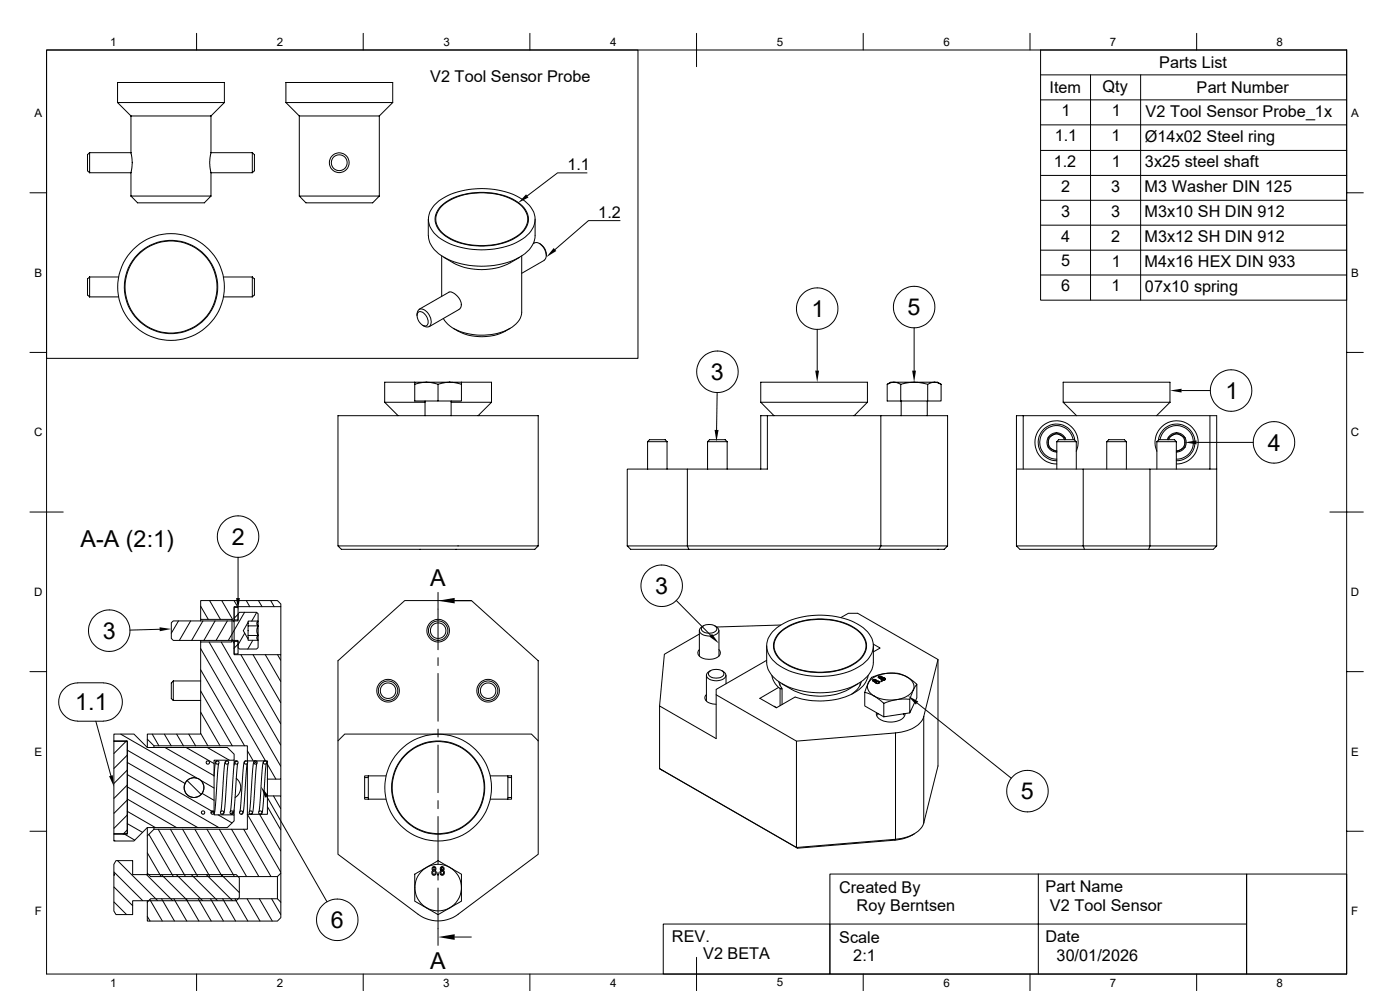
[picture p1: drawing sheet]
<svg xmlns="http://www.w3.org/2000/svg" width="420mm" height="297mm" viewBox="0 0 420 297" stroke-linecap="round" stroke-linejoin="round" font-family="sans-serif">
<g fill="none" stroke="#000" stroke-width=".3">
<path d="M14 15h177.4v92.4h-177.4zM14 15h390v276.9h-390zM59 10v5M109 10v5M159 10v5M209 10v10M259 10v5M309 10v5M359 10v5M404 15h-91.8v75h91.8M35.3 30.7h32M39.3 34.8h24"/>
<path d="M39.3 34.8v11M63.3 34.8v11M67.3 30.7v-6h-32v6l4 4.1M67.3 30.7l-4 4.1M85.8 30.7h32M89.8 34.8h24M89.8 34.8v24M113.8 34.8v24M117.8 30.7v-6h-32v6l4 4.1M117.8 30.7l-4 4.1M312.2 22.4h91.8M312.2 29.9h91.8"/>
<path d="M312.2 37.4h91.8M327.2 22.4v67.6M342.2 22.4v67.6M9 57.8h5M26.9 45.8v6M26.9 45.8l-.7 .6v4.8l.7 .6M26.9 45.8h12.4M26.9 51.8h12.4M39.3 58.8h24M39.3 58.8l2 2h20l2-2M39.3 45.8l.4 2.5-.4 3.5M39.3 51.8v7"/>
<path d="M63.3 45.8l-.4 2.5 .4 3.5M63.3 51.8v7M63.3 45.8h12.4M75.7 45.8v6M75.7 45.8l.6 .6v4.8l-.6 .6h-12.4M89.8 58.8h24M89.8 58.8l2 2h20l2-2M176.1 51.8h-8.8l-9.1 6.9M312.2 45.1h91.8M312.2 52.6h91.8M404 57.8h5M128.5 65.7v4.9"/>
<path d="M130.3 61.5a20 20 0 0 1 15.5-4.9 19.2 19.2 0 0 1 13 4.9 6 6 0 0 1-.6 9 22.4 22.4 0 0 1-17.4 4.1 16.5 16.5 0 0 1-11-5.4 5.8 5.8 0 0 1 .5-7.7zM132.3 61.8a18.3 18.3 0 0 1 14-4.1 15.4 15.4 0 0 1 11 4.7 5.3 5.3 0 0 1-1.2 7.8 20.3 20.3 0 0 1-15.7 3.2 13.3 13.3 0 0 1-9.1-5 5.1 5.1 0 0 1 1-6.6zM132.5 61.8a19.1 19.1 0 0 1 16-3.7 13.5 13.5 0 0 1 9 5 5.4 5.4 0 0 1-2.2 7.6 20.7 20.7 0 0 1-22.2-.6 5.3 5.3 0 0 1-.6-8.3zM132.5 76.7v12.1M133.1 77.1a19.7 19.7 0 0 0 7.3 3.3 19.3 19.3 0 0 0 12.6-1.6M155.9 77.1l-2.9 1.7M156.5 76.7v16.9a6.6 6.6 0 0 1-4.5 5.3 18.2 18.2 0 0 1-17.1-1.2l-1.9-2.2M160 73a1.91 1.91 0 0 1 2.6 .7 3.2 3.2 0 0 1 .6 4.3l-6.7 3.9M160.5 65.7v4.9a8.4 8.4 0 0 1-5.6 7 25 25 0 0 1-22.5-1 7.7 7.7 0 0 1-3.9-6M161.8 72.9l.4 .3M162.2 73.2a3.7 3.7 0 0 1 1.7 3M163.9 76.2v.4"/>
<path d="M186 66.1h-9.5l-10 8.7M312.2 60h91.8M312.2 67.5h91.8M312.2 75h91.8M26.9 83v6M26.9 83l-.7 .6v4.8l.7 .6M26.9 83h8.7M26.9 89h8.7M67 83h8.7M75.7 83v6M75.7 83l.6 .6v4.8l-.6 .6h-8.7M125.1 94.1v.5"/>
<path d="M125.1 94.1a1.34 1.34 0 0 1 .7-1.4 1.34 1.34 0 0 1 1.6 .2 3.7 3.7 0 0 1 1.5 4.8l-.9 .3-1.2-.5M125.4 93.7a1.61 1.61 0 0 1 2.3 .8 2.08 2.08 0 0 1 0 3.2 3 3 0 0 1-2.3-4zM125.7 92.7l9.3-5.2 1.3 .5 1.6 1.7 .4 .9 .1 1.1-.5 .9-9.2 5.3M136 98.4a15.9 15.9 0 0 0 15.6 .8M153 98.4l-1.4 .8M245.2 98.7v12.4M274.2 98.3v12.8M312.2 82.4h91.8M9 105.6h5M124.4 114.6h10.5M124.4 114.6v.6l3.3-.6h1.5l2.2 .6M124.4 114.6h-9v6l4 4"/>
<path d="M134.9 114.6h3.5M134.9 114.6l-3.5 .6v5h-7v-5M134.9 114.6l3.5 .6v-.6M138.4 115.2v5h-7M138.4 114.6h9v6M215.1 117.7l-.1 11.2M266.1 115.2a4.4 4.4 0 0 1 3.4-.6h10.8a2.21 2.21 0 0 1 2 .6M270.2 115.2l3.8-.6 3 .3a4.3 4.3 0 0 0 3.1-.3h.9l1.3 .6M270.2 115.2v5h8.1v-5M270.2 115.2l-1.9-.6h-.8l-1.4 .6v5h4.1M282.3 115.2v5h-4M354.5 117.1h8.6"/>
<path d="M404 105.6h5M115.4 120.6h12.1M127.5 120.2v4.4M135.3 120.6h12.1M135.3 120.2v4.4M147.4 120.6l-4 4M194.3 132.4h5.8M194.3 132.4l.6-.6h4.7l.5 .6M194.3 132.4v8.2M200.1 132.4v8.2M212.3 132.4h5.8M212.3 132.4l.6-.6h4.7l.5 .6"/>
<path d="M212.3 132.4v8.2M218.1 132.4v8.2M228.2 120.6h32M230.2 124.6v16h-24v23h58l-.5 1M260.2 120.6v-6h-32v6l4 4M260.2 120.6l-4 4M264.2 124.6v39h20.1M270.3 120.2v4.4M278.2 120.2v4.4M307 124.6v16M314.7 130.7l.8-.6 1.4-.4-1.6 .9a1.55 1.55 0 0 0-.8 2.2v.2a1.47 1.47 0 0 0 1.3 1.8l1.2 .7a2.88 2.88 0 0 1-2.6-1.7 2.88 2.88 0 0 1 .3-3.1zM316.9 129.7l1.5 .4 1 1"/>
<path d="M316.9 129.7l2.5 1.4M317 132.4h5.9M317 132.4l.6-.6h4.7l.6 .6M317 132.4v8.2M318.2 130.4l.5 .4 .6 1M318.2 130.4a2.5 2.5 0 0 0-3.7 1.6 2.5 2.5 0 0 0 2.5 3.1M318.9 120.6h32.1M319.4 131.1l.3 .7M319.4 131.1v.7M321.9 131.8a5 5 0 0 0-5.5-4.2 5 5 0 0 0-4.5 5.3 5 5 0 0 0 5.1 4.7M322.4 131.9a5.5 5.5 0 0 0-5.9-4.8 5.5 5.5 0 0 0-5 5.8 5.5 5.5 0 0 0 5.5 5.2M322.9 135.3a6.5 6.5 0 0 0-4.1-9 6.5 6.5 0 0 0-8.3 5.4 6.5 6.5 0 0 0 6.5 7.4"/>
<path d="M322.9 132.4v8.2M332 132.4h5.9M332 132.4l.6-.6h4.7l.6 .6M332 132.4v8.2M337.9 132.4v8.2M347 132.4h5.9M347 132.4l.6-.6h4.7l.6 .6M347 132.4v8.2M347 135.3a6.5 6.5 0 0 1 4.2-9 6.5 6.5 0 0 1 8.2 5.4 6.5 6.5 0 0 1-6.5 7.4M347.5 131.9a5.5 5.5 0 0 1 6-4.8 5.5 5.5 0 0 1 5 5.8 5.5 5.5 0 0 1-5.6 5.2M348 131.8a5 5 0 0 1 5.5-4.2 5 5 0 0 1 4.5 5.3 5 5 0 0 1-5.1 4.7M350.6 131.8a2.5 2.5 0 0 1 2.9-1.6 2.5 2.5 0 0 1 1.9 2.7 2.5 2.5 0 0 1-2.5 2.2"/>
<path d="M351 120.6v-6h-32.1v6l4.1 4M351 120.6l-4 4M352.9 132.4v8.2M352.9 135.5l2.6-1.5a2.89 2.89 0 0 1-2.6 1.5zM353 129.7l2.5 1.4M353 129.7l-1.6 .9a.95 .95 0 0 0-.9 1.2M353 129.7a2.83 2.83 0 0 0-2.8 2.1M353 129.7l1.4 .4 1.1 1M355.5 131.1v2.9M355.5 131.1l.4 1.5-.4 1.4M358.9 132.6h17.1M363 124.6v16"/>
<path d="M9 153.5h10M206.2 140.6h-18v23M228.2 140.6v-16h56.1v39l-1 1h-94.1l-1-1M304.9 140.6v-16h60.1v39M325 140.6h20v23h20l-1 1h-58.1l-1-1h20.1l.3 1M345 140.6h20M398.9 153.5h10.1M71.4 167v12.2M101.4 163.6l1 1h58l1.1-1h-60.1v-39h60.1v39M131.4 177.5v17.2M188.2 163.6h18l.4 1M304.9 163.6v-23h20.1v23h20l-.4 1"/>
<path d="M47.9 188.6l-8.9 .2M51.4 186.6l.6-.5h19.4v-2.2l.4-.4h5.2l.4 .4v2.2h-3v.4l-1.4 2.5 1.4 2.5v.4h3v2.2l-.4 .4h-5.2l-.4-.4v-2.2h-19.4l-.6-.6zM53.6 186.1l-2.2 3.7M57.2 186.1l-3.4 5.8M60.2 194.4l19.4 33.6M60.2 181.7l2.3 3.9M60.2 191.9v.5M60.2 185.6v.5M60.2 180h23l1 1v.8h-14v14.4h14v37.3h-4v-5.5h-6v-4.5h-28l-2-2v-1.5h16v-27.6h9.4v-6.8h-9.4zM60.9 186.1l-3.4 5.8M62.7 192.4l21.5 37.2M62.9 180l3.2 5.6"/>
<path d="M64.5 186.1l-3.3 5.8M66.4 192.4l17.8 30.9M66.5 180l3.7 6.4M68.2 186.1l-3.4 5.8M69.6 191.6l.6 1.1M70.2 180l1.1 1.8M70.2 192.2h1.2v3.8h-1.2zM70.2 182h1.2v3.8h-1.2zM71.4 184.1l-1.2 1.2M71.4 193.1l-1.2 1.2M72.3 196.2l11.9 20.7M73.4 183.5l-4.9 8.4"/>
<path d="M73.4 189.8l-2 3.5M73.9 180l1 1.8M74.4 186.5v5M74.4 187.6h3M74.4 190.5h3M75.8 191.9l-1.5 2.6M75.9 196.2l8.3 14.4M77 183.6l-1.5 2.5M77.4 186.1v1.5l-.4-.6zM77.4 187.6v2.9M77.4 187.6l-.3 .8v1.2a1.32 1.32 0 0 1-.1 1.6l.4 .7v-1.4M77.6 180l1 1.8"/>
<path d="M79.6 196.2l4.6 8M81.2 180l1.1 1.8M83.3 196.2l.9 1.7M84.2 181.8v14.4M131.4 197.1v2.4M136.4 180h5M202.9 180l10.3 10.4M209.8 190l-10.5 6.1-1.4 15.5M209.8 189v7.7M209.8 194.7a1.5 1.5 0 0 0-.3 1.5 1.5 1.5 0 0 0 1.2 1 4.6 4.6 0 0 0 5.3-1l.1-.6-.5-.9M210.7 187.8a1.32 1.32 0 0 0-.8 1.5 1.32 1.32 0 0 0 1.3 1.1 3.7 3.7 0 0 0 4.4-1.2l-.2-.9-.6-.5M210.8 187.7a3.2 3.2 0 0 1 4.2 .5 1.54 1.54 0 0 1-1.8 1.5 2.3 2.3 0 0 1-2.8-1.2z"/>
<path d="M211.1 187.5l-.4 .3M214.4 187.5l.4 .3M215.7 189v7.7M230 197.9l-15.2 8.7v1.6l24.1 13.9 29.7-2.4v31.8M230 193.5v5a8.4 8.4 0 0 0 5.6 6.9 25 25 0 0 0 22.5-1 7.7 7.7 0 0 0 3.9-5.9v-5M231.7 189.4a20 20 0 0 1 15.6-5 19.2 19.2 0 0 1 13 5 6 6 0 0 1-.7 8.9 22.4 22.4 0 0 1-17.3 4.2 16.5 16.5 0 0 1-11.1-5.4 5.8 5.8 0 0 1 .5-7.7zM233.8 189.6a18.2 18.2 0 0 1 14-4 15.4 15.4 0 0 1 10.9 4.6 5.3 5.3 0 0 1-1.1 7.8 20.2 20.2 0 0 1-16.8 3 10.8 10.8 0 0 1-8.6-6.1 5.3 5.3 0 0 1 1.6-5.3zM233.9 189.7a19.1 19.1 0 0 1 16.1-3.7 13.5 13.5 0 0 1 9 4.9 5.4 5.4 0 0 1-2.2 7.6 20.7 20.7 0 0 1-22.2-.5 5.3 5.3 0 0 1-.7-8.3zM234.2 187.3l-19.2 .6M252.3 185.1l2.2-1.3h2.8l24.1 13.9-4.3 17.1M262 193l2 1.2-2 1.2M281.4 197.7v31.9l-4.3 17.1"/>
<path d="M9 201.3h5M19.3 206.4l1.8-1.3 1.5-.4h8.4a5.7 5.7 0 0 1 5.7 5.7 5.7 5.7 0 0 1-5.7 5.8l-7.7-.1a5.7 5.7 0 0 1-5.3-3.5 5.7 5.7 0 0 1 1.3-6.2zM28.7 216.2l4.6 16.3M52 204.1v5.8M52 204.1l-.6 .6v4.7l.6 .5M52 204.1h8.2M52 209.9h8.2M60.2 219.8l2.2 3.7M60.2 213.4l5.8 10.1M60.2 207.1l9.5 16.4M60.2 200.7l13.2 22.8M131.4 201.8v14.4"/>
<path d="M131.4 218.5v2.4M211.9 202.4v7.7M211.9 208.2a1.53 1.53 0 0 0-.3 1.6 1.53 1.53 0 0 0 1.3 .9l1.9 .4M212.9 201.2a3.2 3.2 0 0 1 4.2 .5 1.54 1.54 0 0 1-1.8 1.5 2.3 2.3 0 0 1-2.8-1.3zM213.2 201l-.4 .3a1.32 1.32 0 0 0-.8 1.5 1.32 1.32 0 0 0 1.3 1 3.7 3.7 0 0 0 4.4-1.2l-.2-.9-.6-.4M214.8 208.2v13.2l-16.9-9.8v18.8M216.5 201l.5 .2M217.8 202.4v2.5M231.6 202.4l.6 1.9 1.4 1.8M232.2 211.7l.8 .4M233.6 204.3l.9 1.9M234 204.6v.8"/>
<path d="M234 206.3l-.4-.3-5.6 3.3 4.9 2.8 5.6-3.2M234 206.3v5.2M234.4 206.2l.2 .3-.6-.2M234.6 206.5v4.7M234.6 205l2.9 1.6a18.8 18.8 0 0 0 17 0l2.8-1.6M258 204.6v.8M258.4 204.3a6.4 6.4 0 0 1-2.9 3.7M259.4 207.5l2.9 1.1M259.4 207.5v4.1l5.7 3.2v-4M260.4 202.4a9.4 9.4 0 0 1-6.8 6.5 24 24 0 0 1-15.1 0M261.8 203.8l.8-.1 .3 .4 .9 .2 .1 .3-.5 .3-.6-.1-.3-.3 .1-.2-.9-.3zM261.9 203.7v.1"/>
<path d="M262 203.9l.1 .3M262.1 204.2l.3 .1M262.1 204.1h.5M262.1 204.1l-.1-.2 .3-.1 .4 .2-.1 .1M262.1 204.1v.1M262.3 208.6l1.9 1.4a1.36 1.36 0 0 0 2.1 .4l2.7-.7M262.3 208.6a10.7 10.7 0 0 0 6.7 1.1M262.6 204.3l-.1 .2M262.6 204.1v.2M262.7 204l-.1 .3M262.7 204.4l.2 .4M262.8 203.9l.1 .3"/>
<path d="M262.8 203.9l-.8-.1-.3 .2M262.8 203.8v.1M262.9 204.8h.6M262.9 204.6h.6M262.9 204.6h-.1a.38 .38 0 0 1 .3-.5 .38 .38 0 0 1 .5 .2l-.1 .3M262.9 204.6v.2M262.9 213.6a2.62 2.62 0 0 0 2.8 2.6 5.5 5.5 0 0 0 5.7-1.6l.1-.7M263 204.2l.7 .1M263.3 213.8v.5M263.5 204.6v.2M263.6 202.7l.7-.1 .4 .3-.1 .2h.6l.4 .3-.4 .5-.9-.3a.27 .27 0 0 0-.1-.3 .27 .27 0 0 0-.3 0l-.4-.2zM263.6 202.9l-.1 .1"/>
<path d="M263.6 202.9h.9M263.6 202.7v.2M263.7 204.3l.2 .3M263.7 204.5l-.2 .3M263.7 204.2v.1M263.7 202.9l.2 .3M263.9 203.1l-.2-.2 .5-.1 .2 .1v.3M263.9 203.2l.3 .1M263.9 203.1l.5 .1M263.9 203.1v.1M264.2 204.2h.5zM264.3 204.2l.2 .1"/>
<path d="M264.4 203.3l-.2 .2M264.4 203.2v.1M264.4 204v.2M264.5 203l-.1 .3M264.5 203.4l.3 .4h.5M264.5 202.9l.2 .1M264.5 202.7v.2M264.6 203.6a.33 .33 0 0 1 .2-.5 .33 .33 0 0 1 .4 .2l.2 .2-.1 .3M264.6 203.6l.7 .1M264.6 203.1v.1M264.6 203.6v.2M264.8 203.2l.6 .1"/>
<path d="M265.4 203.3l.2 .3M265.4 203.5l-.1 .3M265.4 203.2v.1M271.1 214v.3M272.9 209.6v4.1l-7.8 1.1M273.9 206.8a6.4 6.4 0 0 1-4.9 2.9M273.9 206.8a3.2 3.2 0 0 0-2.3-4.2 10.2 10.2 0 0 0-10.6 1.4 2.88 2.88 0 0 0 1.3 4.6M274 206.8l-.7 1.7a.99 .99 0 0 1-.5 1 .99 .99 0 0 1-1.1 0l-2.7 .2M274 206.8l.6-1.1a.59 .59 0 0 0 .3-.7 .59 .59 0 0 0-.5-.4l-2.5-1.9-2.5-.9h-3.1l-3.7 .8a3.2 3.2 0 0 0-2.4 2.7l-.8 2.2M275 205.1v4.1l-2.1 4.5M275.1 210.7l28.3 22.5M277.1 214.8v31.9"/>
<path d="M277.1 214.8a8.1 8.1 0 0 1-6.7 4.6l-1.8 .3M404 201.3h5M34.2 222h4v28h-4zM34.2 220h6l4 4h24l2 2v1.8h-6v16.4h6v1.8l-2 2h-24l-4 4.1h-6v-2.2h4v-27.7h-4zM36.2 220l22.7 13.1M38 222l-3.8 3.8M38.2 239.5l14.8 8.5M38.2 235.8l21.1 12.2M38.2 232.2l27.5 15.8M38.2 228.5l26 15M38.2 224.8l17.3 10M38.2 226.3l-4 4"/>
<path d="M38.2 230.8l-4 4M38.2 235.3l-4 4M38.2 239.8l-4 4M44.2 221.5v2.5M45.7 220l2 3.5M46.2 223.5v.5M49.3 220l2.1 3.5M49.5 224l14.7 8.5M53 220l2 3.5M55.8 224l8.4 4.9M56.1 233.9l4.3 4.2M56.6 220l2.1 3.5"/>
<path d="M60.4 234l3.8 2.2M60.6 237.8l3.6 2.1M62.2 224l6.6 3.8M65.2 228l-.4 .2-.2 .6-.4 3.8M65.6 228.9l-.9 12.1-.5 2.8M68.1 228l-.5 .3-.3 1.2-1 13.7M68.5 228.9l-1.1 13.6-.3 1.3-.5 .3M70.2 227.8v1.5M70.9 233.3l1 1.2 .3 1.8-.5 1.6-1.2 1.1M70.9 228l-.5 .4-.3 1.3-1 13.5M71.1 228.1l-.7 .4M71.3 228.9l-1 13.5-.3 1.3-.5 .4"/>
<path d="M73.8 228l-.6 .4-.2 1.2-1 13.6M74.2 228.9l-1.1 13.7-.3 1.2-.5 .3M74.2 225l1.7 3M74.2 228.8v15.3l10 17.3M74.2 228v.3M76.7 228l-.5 .3-.3 1.1-1.1 13.8M77 228.9l-1 13.5-.3 1.3-.5 .4M77.1 228.3l-.9 .5M79.5 228l-.5 .3-.3 1.3-1 13.6M79.9 228.9l-1.1 13.7-.2 1.2-.5 .3M80.1 238.8l18 31.5M80.2 229.1l2.6 4.4"/>
<path d="M80.2 233.5v5M82 238.5l2.2 3.8M84.2 233.5v5M101.4 222v-24l20-18h20l20.1 18v24M109.4 233h1.1M109.4 239h1.1M110.5 232.5v7M115.8 232.5h-6.4v7h6.4M131.4 223.3v14.3M131.4 239.9v2.5M147.1 232.5h6.4v7h-6.4M152.4 232.5v7"/>
<path d="M152.4 233h1.1M152.4 239h1.1M161.5 222v34l-24.1 18M161.5 222l-2.1-2h-56l-2 2v34l24 18a10.1 10.1 0 0 0 12.1 0M197.9 230.4l41.4 23.8 29.2-2.4M197.9 230.4l41.4 23.8M238.9 222.1v31.9l29.7-2.5M9 249.1h5M34.2 251.8l.3 .2M34.8 257.9h5v4.2h31.1l.9 1v5.9l-.9 1h-31.1v4.1h-5l-.6-1v-10.8h.1l-.1-3.3zM35.3 257.9l12 12M37 249.8l3.4 2"/>
<path d="M38.2 246.8l4.6 2.7M38.2 243.2l8.4 4.8M38.2 244.3l-4 3.9M38.2 248.8l-1.3 1.2M39.8 257.9v.1M44.2 255.6l4.1 7.1M44.2 250.5l2-2h28v-4.4h6v-5.6h4v23.2l-1 1h-38l-1-1zM44.2 248v2.5M44.7 250.1l7.3 12.6M46.2 248v.5M47.5 248.5l8.1 14.2M51.1 248.5l8.2 14.2"/>
<path d="M54.8 248.5l8.1 14.2M58.5 248.5l8.1 14.2M62.1 248.5l8.2 14.2M64.1 243.1l-.8 .5M65.4 244.2l4.2 2.4M65.8 248.5l8.2 14.2M69.5 248.5l8.1 14.2M70 243.4l-.9 .5M70.2 242.7v1.5M73.1 248.5l8.2 14.2M75.6 243.8l-.3 .2M77.9 244l6.3 11"/>
<path d="M80.2 241.8l4 6.9M129.8 259.9l.5-.2 .4 .3 .1 .6-.3 .3 .4 .4-.1 .7-.5 .3h-.4l-.4-.6 .1-.5a.33 .33 0 0 0 .3-.4 .33 .33 0 0 0-.3-.3zM131.4 257.9l6 3.5a1.27 1.27 0 0 1 1 1.7v5.6a1.44 1.44 0 0 1-1 2l-6 3.4M131.4 244.7v14.3M131.4 257.9l-5.9 3.5a1.27 1.27 0 0 0-1.1 1.7v5.6a1.44 1.44 0 0 0 1.1 2l5.9 3.4M132.2 260l.7-.2 .3 .4v.4a.3 .3 0 0 0-.3 .3 .3 .3 0 0 0 .4 .3v.7l-.3 .4h-.4l-.5-.3-.1-.7 .4-.4-.3-.3zM268.6 251.5l-.1 .3M274.3 249.9a12.9 12.9 0 0 1-5.8 1.9M277.1 246.6a8.1 8.1 0 0 1-6.7 4.7l-1.8 .2M404 249.1h5M34.2 261.9v.4M34.2 270.3l3.8 3.8"/>
<path d="M34.2 265.9l5.6 5.5M34.2 261.4l8.6 8.5M43.9 262.1l7.9 7.8M44.2 274.7l.8 1.3M44.2 261.7v.4M44.2 270v.4M45 269.6l3.7 6.4M45.2 269.4h38l1 1v4.6l-1 1.1h-39v-5.7zM48.4 262.1l7.9 7.8M48.5 269.4l3.8 6.6M52.2 269.4l3.8 6.6M52.9 262.1l7.8 7.8"/>
<path d="M55.8 269.4l3.8 6.6M57.4 262.1l7.8 7.8M59.5 269.4l3.8 6.6M61.9 262.1l7.8 7.8M63.2 269.4l3.8 6.6M66.4 262.1l5.4 5.4M66.8 269.4l3.9 6.6M70.5 269.4l3.8 6.6M74.1 269.4l3.9 6.6M77.8 269.4l3.9 6.6M81.5 269.4l2.7 4.7M83.2 262.7v6.7"/>
<path d="M84.2 261.7v8.7M131.3 261.9h.2v.4h-.2zM131.4 266.1v17.2M131.4 261.4v2.4M199 276.9h50v15h-50zM249 262h125v29.9h-125zM249 276.9h125M311.5 262v29.9M374 262h30v29.9h-30zM59 291.9v5M109 291.9v5M136.4 280.8h5"/>
<path d="M159 291.9v5M209 286.9v10M259 291.9v5M309 291.9v5M359 291.9v5"/>
<circle cx="101.8" cy="48.8" r="2.97"/>
<circle cx="101.8" cy="48.8" r="2.38"/>
<circle cx="51.3" cy="86" r="13.8"/>
<circle cx="51.3" cy="86" r="16"/>
<circle cx="51.3" cy="86" r="14"/>
<circle cx="245.1" cy="92.5" r="6.2"/>
<circle cx="274.2" cy="92" r="6.2"/>
<circle cx="215.2" cy="111.4" r="6.2"/>
<circle cx="369.3" cy="117.1" r="6.2"/>
<circle cx="382.2" cy="132.6" r="6.2"/>
<circle cx="71.4" cy="160.8" r="6.2"/>
<circle cx="198.5" cy="175.6" r="6.2"/>
<circle cx="32.8" cy="189" r="6.2"/>
<circle cx="131.4" cy="189" r="2.34"/>
<circle cx="131.4" cy="189" r="2.93"/>
<circle cx="131.4" cy="189" r="3.4"/>
<circle cx="116.4" cy="207" r="2.34"/>
<circle cx="116.4" cy="207" r="2.93"/>
<circle cx="116.4" cy="207" r="3.4"/>
<circle cx="146.4" cy="207" r="2.34"/>
<circle cx="146.4" cy="207" r="2.93"/>
<circle cx="146.4" cy="207" r="3.4"/>
<circle cx="58.2" cy="236" r="2.97"/>
<circle cx="58.2" cy="236.1" r="2.97"/>
<circle cx="62.3" cy="228.5" r=".52"/>
<circle cx="65.2" cy="228.5" r=".51"/>
<circle cx="68.1" cy="228.5" r=".48"/>
<circle cx="70.9" cy="228.5" r=".49"/>
<circle cx="73.8" cy="228.5" r=".48"/>
<circle cx="76.6" cy="228.5" r=".49"/>
<circle cx="79.5" cy="228.5" r=".49"/>
<circle cx="131.4" cy="236" r="14"/>
<circle cx="131.4" cy="236.1" r="13.8"/>
<circle cx="131.4" cy="236" r="16"/>
<circle cx="308.2" cy="237.1" r="6.2"/>
<circle cx="60.9" cy="243.6" r=".5"/>
<circle cx="63.8" cy="243.5" r=".51"/>
<circle cx="66.6" cy="243.5" r=".52"/>
<circle cx="69.5" cy="243.5" r=".51"/>
<circle cx="72.4" cy="243.5" r=".52"/>
<circle cx="75.2" cy="243.5" r=".51"/>
<circle cx="78.1" cy="243.5" r=".51"/>
<circle cx="101.2" cy="275.7" r="6.2"/>
<circle cx="130.2" cy="260.4" r=".37"/>
<circle cx="130.3" cy="261.5" r=".47"/>
<circle cx="131.5" cy="266" r="7"/>
<circle cx="132.6" cy="261.5" r=".48"/>
<circle cx="132.6" cy="260.3" r=".37"/>
</g>
<g fill="#000">
<path d="M157.8 58.3l.7 .9-3.1 1.6zM166.1 74.3l.8 .9-3 1.9zM244.6 111.1h1.1l-.5 3.5zM273.6 111.1h1.2l-.6 3.5zM351 117.1l3.5-.6v1.1zM214.4 128.9h1.2l-.7 3.5zM355.5 132.6l3.4-.6v1.2zM70.8 179.2h1.2l-.6 3.6zM47.9 188l3.5 .5-3.5 .7zM131.4 180l5-.8v1.6zM213.6 190l2.1 2.9-2.9-2.1zM272.4 208.5l3.1 1.7-.8 1z"/>
<path d="M32.7 232.6l1.1-.3 .4 3.5zM78.3 235.7l2.2 2.8-1 .6zM131.4 280.8l5-.8v1.7z"/>
</g>
<g font-size="7">
<text x="243.5" y="95">1</text>
<text x="272.3" y="94.5">5</text>
<text x="213.3" y="113.9">3</text>
<text x="367.6" y="119.6">1</text>
<text x="380.4" y="135.1">4</text>
<text x="24.2" y="163.9">A-A (2:1)</text>
<text x="69.6" y="163.3">2</text>
<text x="129.1" y="175.5">A</text>
<text x="196.6" y="178">3</text>
<text x="30.8" y="191.5">3</text>
<text x="22.6" y="212.9">1.1</text>
<text x="306.3" y="239.6">5</text>
<text x="99.3" y="278.1">6</text>
<text x="129.1" y="290.3">A</text>
</g>
<g font-size="4.9">
<text x="347.7" y="20.4">Parts List</text>
<text x="129" y="24.6">V2 Tool Sensor Probe</text>
<text x="314.8" y="27.9">Item</text>
<text x="330.8" y="27.4">Qty</text>
<text x="359" y="27.9">Part Number</text>
<text x="318.5" y="34.8">1</text>
<text x="333.5" y="34.8">1</text>
<text x="343.7" y="35">V2 Tool Sensor Probe_1x</text>
<text x="316.4" y="42.3">1.1</text>
<text x="333.5" y="42.3">1</text>
<text x="343.4" y="42.6">Ø14x02 Steel ring</text>
<text x="170.2" y="51.1">1.1</text>
<text x="316.1" y="50">1.2</text>
<text x="333.5" y="50">1</text>
<text x="343.4" y="50.2">3x25 steel shaft</text>
<text x="318.4" y="57.5">2</text>
<text x="333.3" y="57.5">3</text>
<text x="343.3" y="57.6">M3 Washer DIN 125</text>
<text x="179.5" y="65.4">1.2</text>
<text x="318.3" y="64.9">3</text>
<text x="333.3" y="64.9">3</text>
<text x="343.3" y="65.1">M3x10 SH DIN 912</text>
<text x="318.4" y="72.4">4</text>
<text x="333.4" y="72.4">2</text>
<text x="343.3" y="72.6">M3x12 SH DIN 912</text>
<text x="318.3" y="79.8">5</text>
<text x="333.5" y="79.9">1</text>
<text x="343.3" y="80">M4x16 HEX DIN 933</text>
<text x="318.3" y="87.3">6</text>
<text x="333.5" y="87.3">1</text>
<text x="343.4" y="87.5">07x10 spring</text>
<text x="251.7" y="267.5">Created By</text>
<text x="313.6" y="267.5">Part Name</text>
<text x="257" y="273">Roy Berntsen</text>
<text x="314.9" y="273">V2 Tool Sensor</text>
<text x="201.6" y="282.4">REV.</text>
<text x="210.9" y="287.4">V2 BETA</text>
<text x="251.8" y="282.5">Scale</text>
<text x="256" y="288">2:1</text>
<text x="313.6" y="282.4">Date</text>
<text x="316.9" y="288">30/01/2026</text>
</g>
<g font-size="3.5">
<text x="33" y="13.7">1</text>
<text x="83" y="13.7">2</text>
<text x="133" y="13.7">3</text>
<text x="183" y="13.7">4</text>
<text x="233" y="13.7">5</text>
<text x="283" y="13.7">6</text>
<text x="333" y="13.7">7</text>
<text x="383" y="13.7">8</text>
<text x="10.3" y="35.1">A</text>
<text x="405.3" y="35.1">A</text>
<text x="10.3" y="83">B</text>
<text x="405.3" y="83">B</text>
<text x="10.2" y="130.8">C</text>
<text x="405.2" y="130.8">C</text>
<text x="10.2" y="178.6">D</text>
<text x="405.2" y="178.6">D</text>
<text x="10.3" y="226.4">E</text>
<text x="405.3" y="226.4">E</text>
<text x="10.4" y="274.3">F</text>
<text x="405.4" y="274.3">F</text>
<text x="33" y="295.7">1</text>
<text x="83" y="295.7">2</text>
<text x="133" y="295.7">3</text>
<text x="183" y="295.7">4</text>
<text x="233" y="295.7">5</text>
<text x="283" y="295.7">6</text>
<text x="333" y="295.7">7</text>
<text x="383" y="295.7">8</text>
</g>
</svg>
